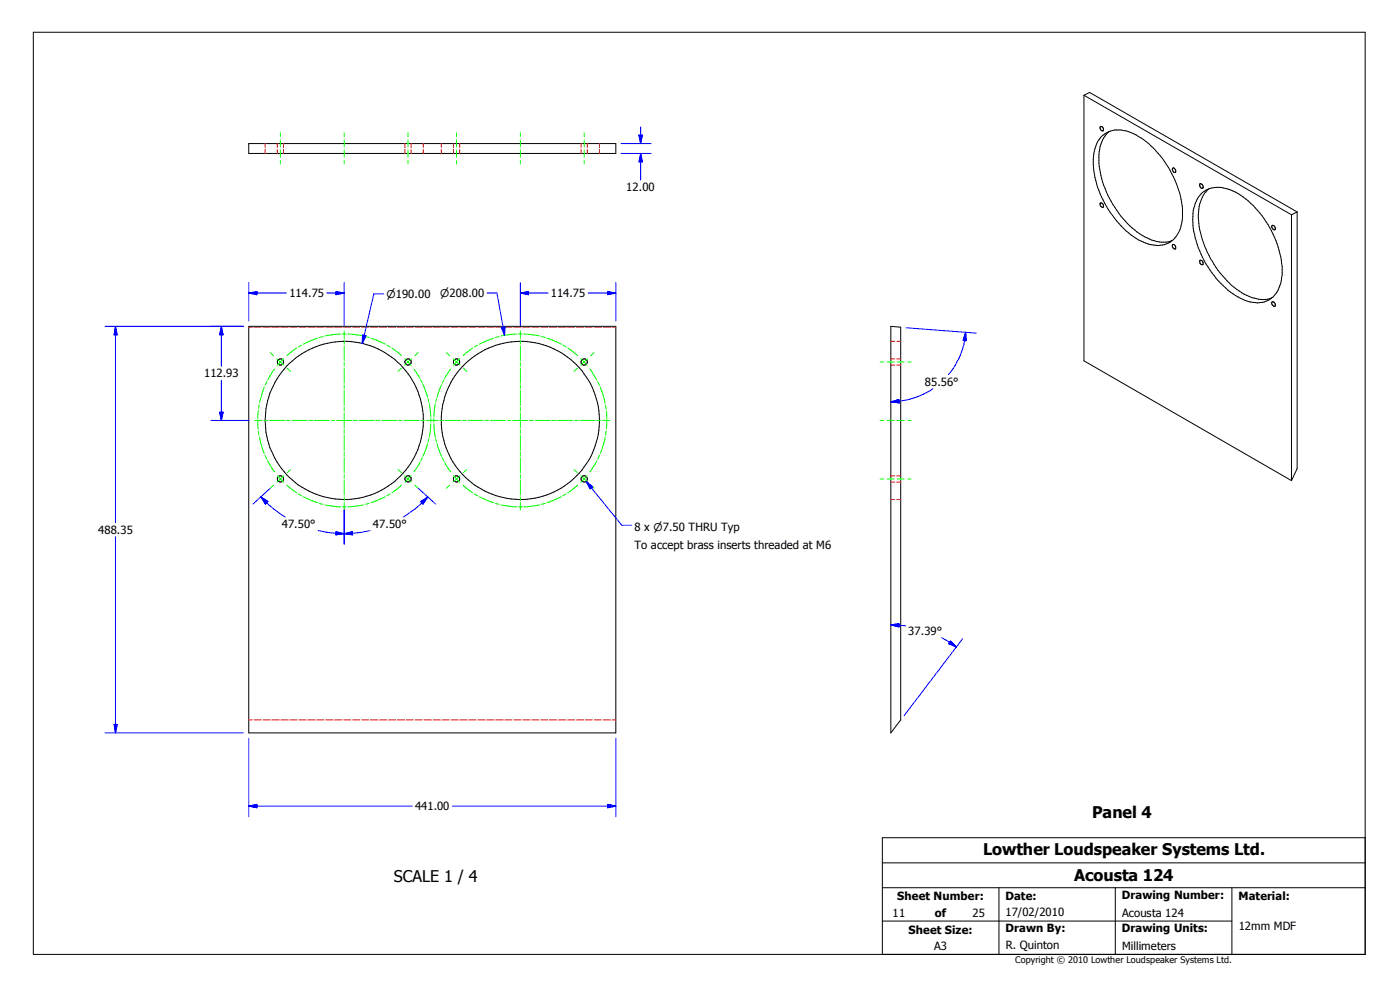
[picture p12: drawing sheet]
<svg xmlns="http://www.w3.org/2000/svg" width="420mm" height="297mm" viewBox="0 0 420 297" stroke-linecap="round" stroke-linejoin="round" font-family="sans-serif">
<g fill="none" stroke="#000" stroke-width=".3">
<path d="M10 9.7h399.4v276.3h-399.4zM325 28.5v79.6l62.3 35.9M325 28.5l62.3 35.9M325 28.5l1.7-.8 62.3 35.8M329.9 37.9a.87 .87 0 0 1 .9 1.3l-.7-.2-.2-.5zM332.7 39.4a9.1 9.1 0 0 0-3.2 6.9 29.1 29.1 0 0 0 13.7 24.7 9.9 9.9 0 0 0 8.3 1.2M74.6 43h110.1v3h-110.1zM330.3 40.9a7.9 7.9 0 0 1 8.8-1.2 26.1 26.1 0 0 1 12.8 13.3 22.4 22.4 0 0 1 2.1 15.3 7.2 7.2 0 0 1-9.6 4.9 23.4 23.4 0 0 1-12.1-10.4 25.6 25.6 0 0 1-4.1-17.6l.9-2.7zM351.8 50.3a1 1 0 0 1 .7 1.4h-.5l-.5-.8zM359.8 55a.85 .85 0 0 1 .9 .5 .85 .85 0 0 1-.1 .9 .89 .89 0 0 1-.8-1.4zM360.6 57.7a8.3 8.3 0 0 1 8.4-.8 26.1 26.1 0 0 1 12.8 13.3 27.7 27.7 0 0 1 2.7 12.2 8.5 8.5 0 0 1-5.4 8.1 11 11 0 0 1-8.6-1.9 29.4 29.4 0 0 1-12.9-22.9 11.5 11.5 0 0 1 3-8zM362.5 56.6a11.1 11.1 0 0 0-3.1 9.5 30.2 30.2 0 0 0 13 21.6 10 10 0 0 0 8.9 1.6"/>
<path d="M330 60.8h.3a.91 .91 0 0 1 .4 1.4l-.6-.3-.2-.3zM351.6 73.3h.4a.9 .9 0 0 1 .5 1.3l-.7-.2-.3-.6zM359.8 78h.3a.87 .87 0 0 1 .5 1.3 .98 .98 0 0 1-.8-1.3zM381.5 67.6a.95 .95 0 0 1 .9 1.2l-.7-.2a.65 .65 0 0 1-.2-1zM387.3 64.4v79.6M389 63.5v77l-1.7 3.5M389 63.5l-1.7 .9M74.6 97.8h110.1v121.8h-110.1zM267.1 97.8l3 .3v117.6l-3 3.9zM381.5 90.4a.93 .93 0 0 1 .9 1.4 .99 .99 0 0 1-1.1-1.1zM264.6 258.6h144.8M409.4 251.1h-144.8v34.9"/>
<path d="M264.6 276h104.8M264.6 266h144.8M299.6 266v20M334.4 266v20M369.4 266v20"/>
<circle cx="84" cy="108.5" r=".94"/>
<circle cx="122.4" cy="108.5" r=".96"/>
<circle cx="136.9" cy="108.4" r=".95"/>
<circle cx="175.2" cy="108.5" r=".96"/>
<circle cx="103.2" cy="126" r="23.7"/>
<circle cx="156" cy="126" r="23.7"/>
<circle cx="84.1" cy="143.5" r=".94"/>
<circle cx="122.4" cy="143.5" r=".95"/>
<circle cx="136.9" cy="143.5" r=".95"/>
<circle cx="175.1" cy="143.5" r=".94"/>
</g>
<g fill="none" stroke="#f00" stroke-width=".3">
<path d="M79.5 43v1.2M79.5 44.8v1.2M83.1 43v1.2M83.1 44.8v1.2M85 43v1.2M85 44.8v1.2M121.4 43v1.2M121.4 44.8v1.2M123.3 43v1.2M123.3 44.8v1.2M126.9 43v1.2M126.9 44.8v1.2"/>
<path d="M132.3 43v1.2M132.3 44.8v1.2M136 43v1.2M136 44.8v1.2M137.8 43v1.2M137.8 44.8v1.2M174.2 43v1.2M174.2 44.8v1.2M176.1 43v1.2M176.1 44.8v1.2M179.7 43v1.2M179.7 44.8v1.2"/>
<path d="M74.6 98.1h1.1M76.2 98.1h2.1M78.9 98.1h2.1M81.5 98.1h2.2M84.2 98.1h2.2M87 98.1h2.1M89.7 98.1h2.1M92.3 98.1h2.2M95 98.1h2.1M97.7 98.1h2.1M100.3 98.1h2.2M103 98.1h2.2"/>
<path d="M105.7 98.1h2.2M108.5 98.1h2.1M111.1 98.1h2.2M113.8 98.1h2.1M116.5 98.1h2.1M119.1 98.1h2.2M121.8 98.1h2.2M124.5 98.1h2.2M127.2 98.1h2.2M129.9 98.1h2.2M132.6 98.1h2.1M135.3 98.1h2.1"/>
<path d="M137.9 98.1h2.2M140.6 98.1h2.1M143.3 98.1h2.2M146 98.1h2.2M148.7 98.1h2.2M151.4 98.1h2.1M154.1 98.1h2.1M156.7 98.1h2.2M159.4 98.1h2.1M162.1 98.1h2.2M164.8 98.1h2.2M167.5 98.1h2.2"/>
<path d="M170.2 98.1h2.1M172.9 98.1h2.1M175.5 98.1h2.1M178.2 98.1h2.1M180.9 98.1h2.1M183.6 98.1h1.1M267.1 107.5h1.2M267.1 109.4h1.2M267.1 102.3h1.2M268.9 107.5h1.2M268.9 109.4h1.2M268.9 102.3h1.2"/>
<path d="M267.1 142.6h1.2M267.1 144.5h1.2M267.1 149.7h1.2M268.9 142.6h1.2M268.9 144.5h1.2M268.9 149.7h1.2M74.6 215.7h1.1M76.2 215.7h2.1M78.9 215.7h2.1M81.5 215.7h2.2M84.2 215.7h2.2M87 215.7h2.1"/>
<path d="M89.7 215.7h2.1M92.3 215.7h2.2M95 215.7h2.1M97.7 215.7h2.1M100.3 215.7h2.2M103 215.7h2.2M105.7 215.7h2.2M108.5 215.7h2.1M111.1 215.7h2.2M113.8 215.7h2.1M116.5 215.7h2.1M119.1 215.7h2.2"/>
<path d="M121.8 215.7h2.2M124.5 215.7h2.2M127.2 215.7h2.2M129.9 215.7h2.2M132.6 215.7h2.1M135.3 215.7h2.1M137.9 215.7h2.2M140.6 215.7h2.1M143.3 215.7h2.2M146 215.7h2.2M148.7 215.7h2.2M151.4 215.7h2.1"/>
<path d="M154.1 215.7h2.1M156.7 215.7h2.2M159.4 215.7h2.1M162.1 215.7h2.2M164.8 215.7h2.2M167.5 215.7h2.2M170.2 215.7h2.1M172.9 215.7h2.1M175.5 215.7h2.1M178.2 215.7h2.1M180.9 215.7h2.1M183.6 215.7h1.1"/>
</g>
<g fill="none" stroke="#00f" stroke-width=".3">
<path d="M192.1 38v5M186.3 43h8.9M186.3 46h8.9M191.6 40.5h1l-.5 2.5zM192.1 46v7.9M192.1 46l.5 2.5h-1zM31.5 97.8h41.5M34.6 97.8v58.8M34.6 97.8l.5 2.5h-.9zM66.4 97.8l.5 2.5h-1zM66.4 97.8v12M74.6 87.8l2.4-.4v.9z"/>
<path d="M74.6 84.7v11.5M74.6 87.8h11.3M98 87.8h5.2M100.8 87.4l2.4 .4-2.4 .5zM103.2 84.7v12.9M115.1 88.1h-3l-3.5 14.9M146 87.8h3l2.3 12.7M150.4 98.1l1-.1-.1 2.5zM150.9 98.1l.4 2.4M156 87.8h8.3M156 87.8l2.5-.4v.9zM156 84.7v12.9"/>
<path d="M176.4 87.8h8.3M182.2 87.4l2.5 .4-2.5 .5zM184.7 84.7v11.5M271.7 98.2l21.1 1.6M289.6 99.6a21.6 21.6 0 0 1-5.2 12.7M289.6 99.6l.1 2.5-.9-.1zM66.4 114v12M108.7 100.4l1 .2-1.1 2.4zM109.2 100.5l-.6 2.5M279.7 116.5a23.2 23.2 0 0 1-12.6 3.9M63.2 126h11.6M65.9 123.5h1l-.5 2.5z"/>
<path d="M267.1 120.4l2.5-.7 .1 1zM78.2 148.9a33.6 33.6 0 0 0 7.3 6.1M78.2 148.9l2.1 1.4-.7 .8zM81 146.3l-5.1 4.8M95.4 159l4 .7 3.8 .2M100.8 159.4l2.4 .5-2.5 .4zM103.2 152.8v10.3M103.2 159.9l2.5-.5v.9zM111 159l-3.9 .7-3.9 .2M125.4 146.3l5.2 4.8M126.2 150.3l2.1-1.4-1.5 2.2zM128.3 148.9l-3.9 3.7-3.5 2.4"/>
<path d="M175.8 144.3l1.5 1.8M175.8 144.3l1.9 1.6-.7 .6zM175.8 144.3l10.6 13.1h3M34.6 160.8v58.8M267.1 187.3l4.5 .3M267.1 187.3l2.5-.4v1zM282.4 191.1l4.4 2.8M285 192.1l1.8 1.8-2.4-1zM288.6 191.4l-17.5 23.1M31.5 219.6h41.5M34.2 217.1h.9l-.5 2.5zM74.6 221.2v23.6"/>
<path d="M184.7 221.2v23.6M74.6 241.6h49M74.6 241.6l2.4-.5v1zM135.6 241.6h49.1M182.2 241.1l2.5 .5-2.5 .5z"/>
</g>
<g fill="#00f" stroke="#00f" stroke-width=".3">
<path d="M34.6 97.8l.5 2.5h-.9z" fill-rule="evenodd"/>
<path d="M34.2 217.1h.9l-.5 2.5z" fill-rule="evenodd"/>
<path d="M74.6 241.6l2.4-.5v1z" fill-rule="evenodd"/>
<path d="M182.2 241.1l2.5 .5-2.5 .5z" fill-rule="evenodd"/>
<path d="M74.6 87.8l2.4-.4v.9z" fill-rule="evenodd"/>
<path d="M100.8 87.4l2.4 .4-2.4 .5z" fill-rule="evenodd"/>
<path d="M182.2 87.4l2.5 .4-2.5 .5z" fill-rule="evenodd"/>
<path d="M156 87.8l2.5-.4v.9z" fill-rule="evenodd"/>
<path d="M66.4 97.8l.5 2.5h-1z" fill-rule="evenodd"/>
<path d="M65.9 123.5h1l-.5 2.5z" fill-rule="evenodd"/>
<path d="M78.2 148.9l2.1 1.4-.7 .8z" fill-rule="evenodd"/>
<path d="M100.8 159.4l2.4 .5-2.5 .4z" fill-rule="evenodd"/>
<path d="M103.2 159.9l2.5-.5v.9z" fill-rule="evenodd"/>
<path d="M126.2 150.3l2.1-1.4-1.5 2.2z" fill-rule="evenodd"/>
<path d="M108.7 100.4l1 .2-1.1 2.4z" fill-rule="evenodd"/>
<path d="M150.4 98.1l1-.1-.1 2.5z" fill-rule="evenodd"/>
<path d="M192.1 46l.5 2.5h-1z" fill-rule="evenodd"/>
<path d="M191.6 40.5h1l-.5 2.5z" fill-rule="evenodd"/>
<path d="M289.6 99.6l.1 2.5-.9-.1z" fill-rule="evenodd"/>
<path d="M267.1 120.4l2.5-.7 .1 1z" fill-rule="evenodd"/>
<path d="M285 192.1l1.8 1.8-2.4-1z" fill-rule="evenodd"/>
<path d="M267.1 187.3l2.5-.4v1z" fill-rule="evenodd"/>
<path d="M175.8 144.3l1.9 1.6-.7 .6z" fill-rule="evenodd"/>
</g>
<g fill="none" stroke="#0f0" stroke-width=".3">
<path d="M84.1 39.8v1.1M103.2 39.8v1.1M122.3 39.8v1.1M136.9 39.8v1.1M156 39.8v1.1M175.2 39.8v1.1M84.1 41.9v2.1M84.1 45v2.1M84.1 48.1v1M103.2 41.9v2.1M103.2 45v2.1M103.2 48.1v1"/>
<path d="M122.3 41.9v2.1M122.3 45v2.1M122.3 48.1v1M136.9 41.9v2.1M136.9 45v2.1M136.9 48.1v1M156 41.9v2.1M156 45v2.1M156 48.1v1M175.2 41.9v2.1M175.2 45v2.1M175.2 48.1v1"/>
<path d="M103.2 99.2v2.2M156 99.2v2.2M79.2 116l-1.4 4.7M80 114.3l-.5 1.1M81 105.7l1 .9M82.4 110.6l-2.1 3.2M83.1 107.5l2 1.9M85 107.5l-1.8 2M86.1 110.3l1 1M89 104.3l-3 2.2M90.4 103.4l-.9 .6M95.2 101.4l-4.3 1.7"/>
<path d="M96.9 100.9l-1.1 .3M102.1 100.1l-4.6 .6M102.7 100.1h1.1M103.2 102v1.1M103.2 103.6v4.5M103.2 108.6v1.1M103.2 110.3v4.5M103.2 115.3v1.2M103.2 117v4.5M104.4 100.1l4.6 .6M109.6 100.9l1.1 .3M111.3 101.4l4.2 1.7"/>
<path d="M116 103.4l1 .6M117.5 104.3l2.9 2.2M120.4 110.3l-1 1M121.4 107.5l1.9 2M123.4 107.5l-2.1 1.9M124.1 110.6l1.8 2.9M125.4 105.7l-1 .9M126.2 113.9l.5 .9M126.8 115.2l1.4 3.9M128.4 119.5l.2 1M130.9 119.5l-.3 1M132.4 115.2l-1.3 3.9"/>
<path d="M133.1 113.9l-.5 .9M133.9 105.7l1 .9M135.1 110.6l-1.8 2.9M135.9 107.5l2 1.9M137.8 107.5l-1.8 2M138.9 110.3l1.1 1M141.7 104.3l-2.8 2.2M143.3 103.4l-1.1 .6M148 101.4l-4.2 1.7M149.7 100.9l-1.1 .3M154.9 100.1l-4.6 .6M155.4 100.1h1.2"/>
<path d="M156 102v1.1M156 103.6v4.5M156 108.6v1.1M156 110.3v4.5M156 115.3v1.2M156 117v4.5M157.1 100.1l4.7 .6M162.3 100.9l1.2 .3M164 101.4l4.3 1.7M168.8 103.4l1 .6M170.3 104.3l2.9 2.2M173.1 110.3l-1 1"/>
<path d="M174.2 107.5l1.8 2M176.2 107.5l-2 1.9M176.9 110.6l2 3.2M178.1 105.7l-1 .9M179.2 114.4l.5 1.1M180 116.1l1.4 4.7M263.9 108.5h1.1M266 108.5h2.1M269.1 108.5h2M272.2 108.5h1M76.4 126h2.2M77.3 126l.1 2.5"/>
<path d="M77.5 123l-.2 2.5M77.5 129.2l.1 1.2M77.7 121.3l-.1 1.1M77.8 131l.4 1.9 1 2.9M79.2 126h1.1M79.4 136.4l.6 1.2M80.3 138.1l2.1 3.3M80.9 126h4.4M85.9 126h1.1M87.5 126h4.5M92.6 126h1.1M94.2 126h4.5"/>
<path d="M99.3 126h1.1M101 126h4.5M103.2 122.1v1.1M103.2 123.8v4.4M103.2 128.8v1.1M103.2 130.5v4.5M103.2 135.5v1.2M103.2 137.2v4.5M106 126h1.2M107.7 126h4.5M112.8 126h1.1M114.5 126h4.5"/>
<path d="M119.5 126h1.1M121.2 126h4.4M125.9 138.5l-1.8 2.9M126.2 126h1.1M126.7 137.2l-.5 .9M127.8 126h3.6M128.2 132.9l-1.4 3.9M128.6 131.5l-.2 1M128.7 121l.5 4M129.2 125.5v1M129.2 127l-.5 4M130 125.5v1"/>
<path d="M130.1 127l.5 4M130.6 121l-.5 4M130.6 131.5l.3 1M131.1 132.9l1.3 3.9M131.9 126h1.2M132.6 137.2l.5 .9M133.3 138.5l1.8 2.9M133.6 126h4.5M138.7 126h1.1M140.4 126h4.4M145.4 126h1.1M147.1 126h4.5"/>
<path d="M152.1 126h1.1M153.8 126h4.4M156 122.1v1.1M156 123.8v4.4M156 128.8v1.1M156 130.5v4.5M156 135.5v1.2M156 137.2v4.5M158.8 126h1.1M160.5 126h4.5M165.5 126h1.2M167.2 126h4.5"/>
<path d="M172.3 126h1.1M173.9 126h4.5M179 126h1.1M179 138.1l-2.1 3.3M179.7 136.4l-.5 1.2M180.7 126h2.2M181.4 131l-.4 1.9-1 2.9M181.5 121.4l.3 1.2M181.8 129.2l-.2 1.2M181.9 123.2v2.5M181.9 126v2.5M263.9 126h1.1"/>
<path d="M266 126h2.1M269.1 126h2M272.2 126h1M82 145.4l-1 .9M83.2 142.5l1.8 2M85.1 142.6l-2 1.9M86 145.4l3 2.3M87.1 140.7l-1 1M89.5 148l.9 .6M90.9 148.9l4.3 1.7M95.8 150.8l1.1 .3M97.5 151.3l4.6 .6"/>
<path d="M102.7 151.9h1.1M103.2 142.3v1.1M103.2 143.9v4.5M103.2 148.9v1.1M103.2 150.6v2.2M109 151.3l-4.6 .6M110.7 150.8l-1.1 .3M115.5 148.9l-4.2 1.7M117 148l-1 .6M119.4 140.7l1 1M120.4 145.4l-2.9 2.3M121.3 142.6l2.1 1.9"/>
<path d="M123.3 142.5l-1.9 2M124.4 145.4l1 .9M134.9 145.4l-1 .9M136 142.5l1.8 2M137.9 142.6l-2 1.9M138.9 145.4l2.8 2.3M140 140.7l-1.1 1M142.2 148l1.1 .6M143.8 148.9l4.2 1.7M148.6 150.8l1.1 .3M150.3 151.3l4.6 .6M155.4 151.9h1.2"/>
<path d="M156 142.3v1.1M156 143.9v4.5M156 148.9v1.1M156 150.6v2.2M161.8 151.3l-4.7 .6M163.5 150.8l-1.2 .3M168.3 148.9l-4.3 1.7M169.8 148l-1 .6M172.1 140.7l1 1M173.2 145.4l-2.9 2.3M174.2 142.6l2 1.9M176 142.5l-1.8 2"/>
<path d="M177.1 145.4l1 .9M263.9 143.5h1.1M266 143.5h2.1M269.1 143.5h2M272.2 143.5h1"/>
</g>
<g font-size="4.8">
<text x="327.5" y="245.2">Panel 4</text>
<text x="294.8" y="256.2">Lowther Loudspeaker Systems Ltd.</text>
<text x="118.1" y="264.4">SCALE 1 / 4</text>
<text x="322.1" y="264.1">Acousta 124</text>
</g>
<g font-size="3.4">
<text x="187.8" y="57.3">12.00</text>
<text x="86.8" y="89.1">114.75</text>
<text x="165.2" y="89.1">114.75</text>
<text x="61.2" y="113.1">112.93</text>
<text x="277.4" y="115.7">85.56°</text>
<text x="29.5" y="159.9">488.35</text>
<text x="84.5" y="158.3">47.50°</text>
<text x="111.8" y="158.3">47.50°</text>
<text x="190.2" y="159.2">8 x ⌀7.50 THRU Typ</text>
<text x="190.2" y="164.5">To accept brass inserts threaded at M6</text>
<text x="272.4" y="190.3">37.39°</text>
<text x="124.5" y="242.8">441.00</text>
<text x="269.1" y="269.8">Sheet Number:</text>
<text x="301.5" y="269.8">Date:</text>
<text x="336.4" y="269.5">Drawing Number:</text>
<text x="371.3" y="269.8">Material:</text>
<text x="267.6" y="274.8">11</text>
<text x="280.3" y="274.8">of</text>
<text x="291.6" y="274.8">25</text>
<text x="301.5" y="274.6">17/02/2010</text>
<text x="336.5" y="274.8">Acousta 124</text>
<text x="272.5" y="279.8">Sheet Size:</text>
<text x="301.5" y="279.4">Drawn By:</text>
<text x="336.4" y="279.4">Drawing Units:</text>
<text x="371.4" y="278.8">12mm MDF</text>
<text x="280.1" y="284.7">A3</text>
<text x="301.6" y="284.5">R. Quinton</text>
<text x="336.5" y="284.7">Millimeters</text>
</g>
<g font-size="3.2">
<text x="115.9" y="89.3">⌀190.00</text>
<text x="132" y="89.1">⌀208.00</text>
</g>
<text font-size="2.7" x="304.4" y="288.6">Copyright © 2010 Lowther Loudspeaker Systems Ltd.</text>
</svg>
